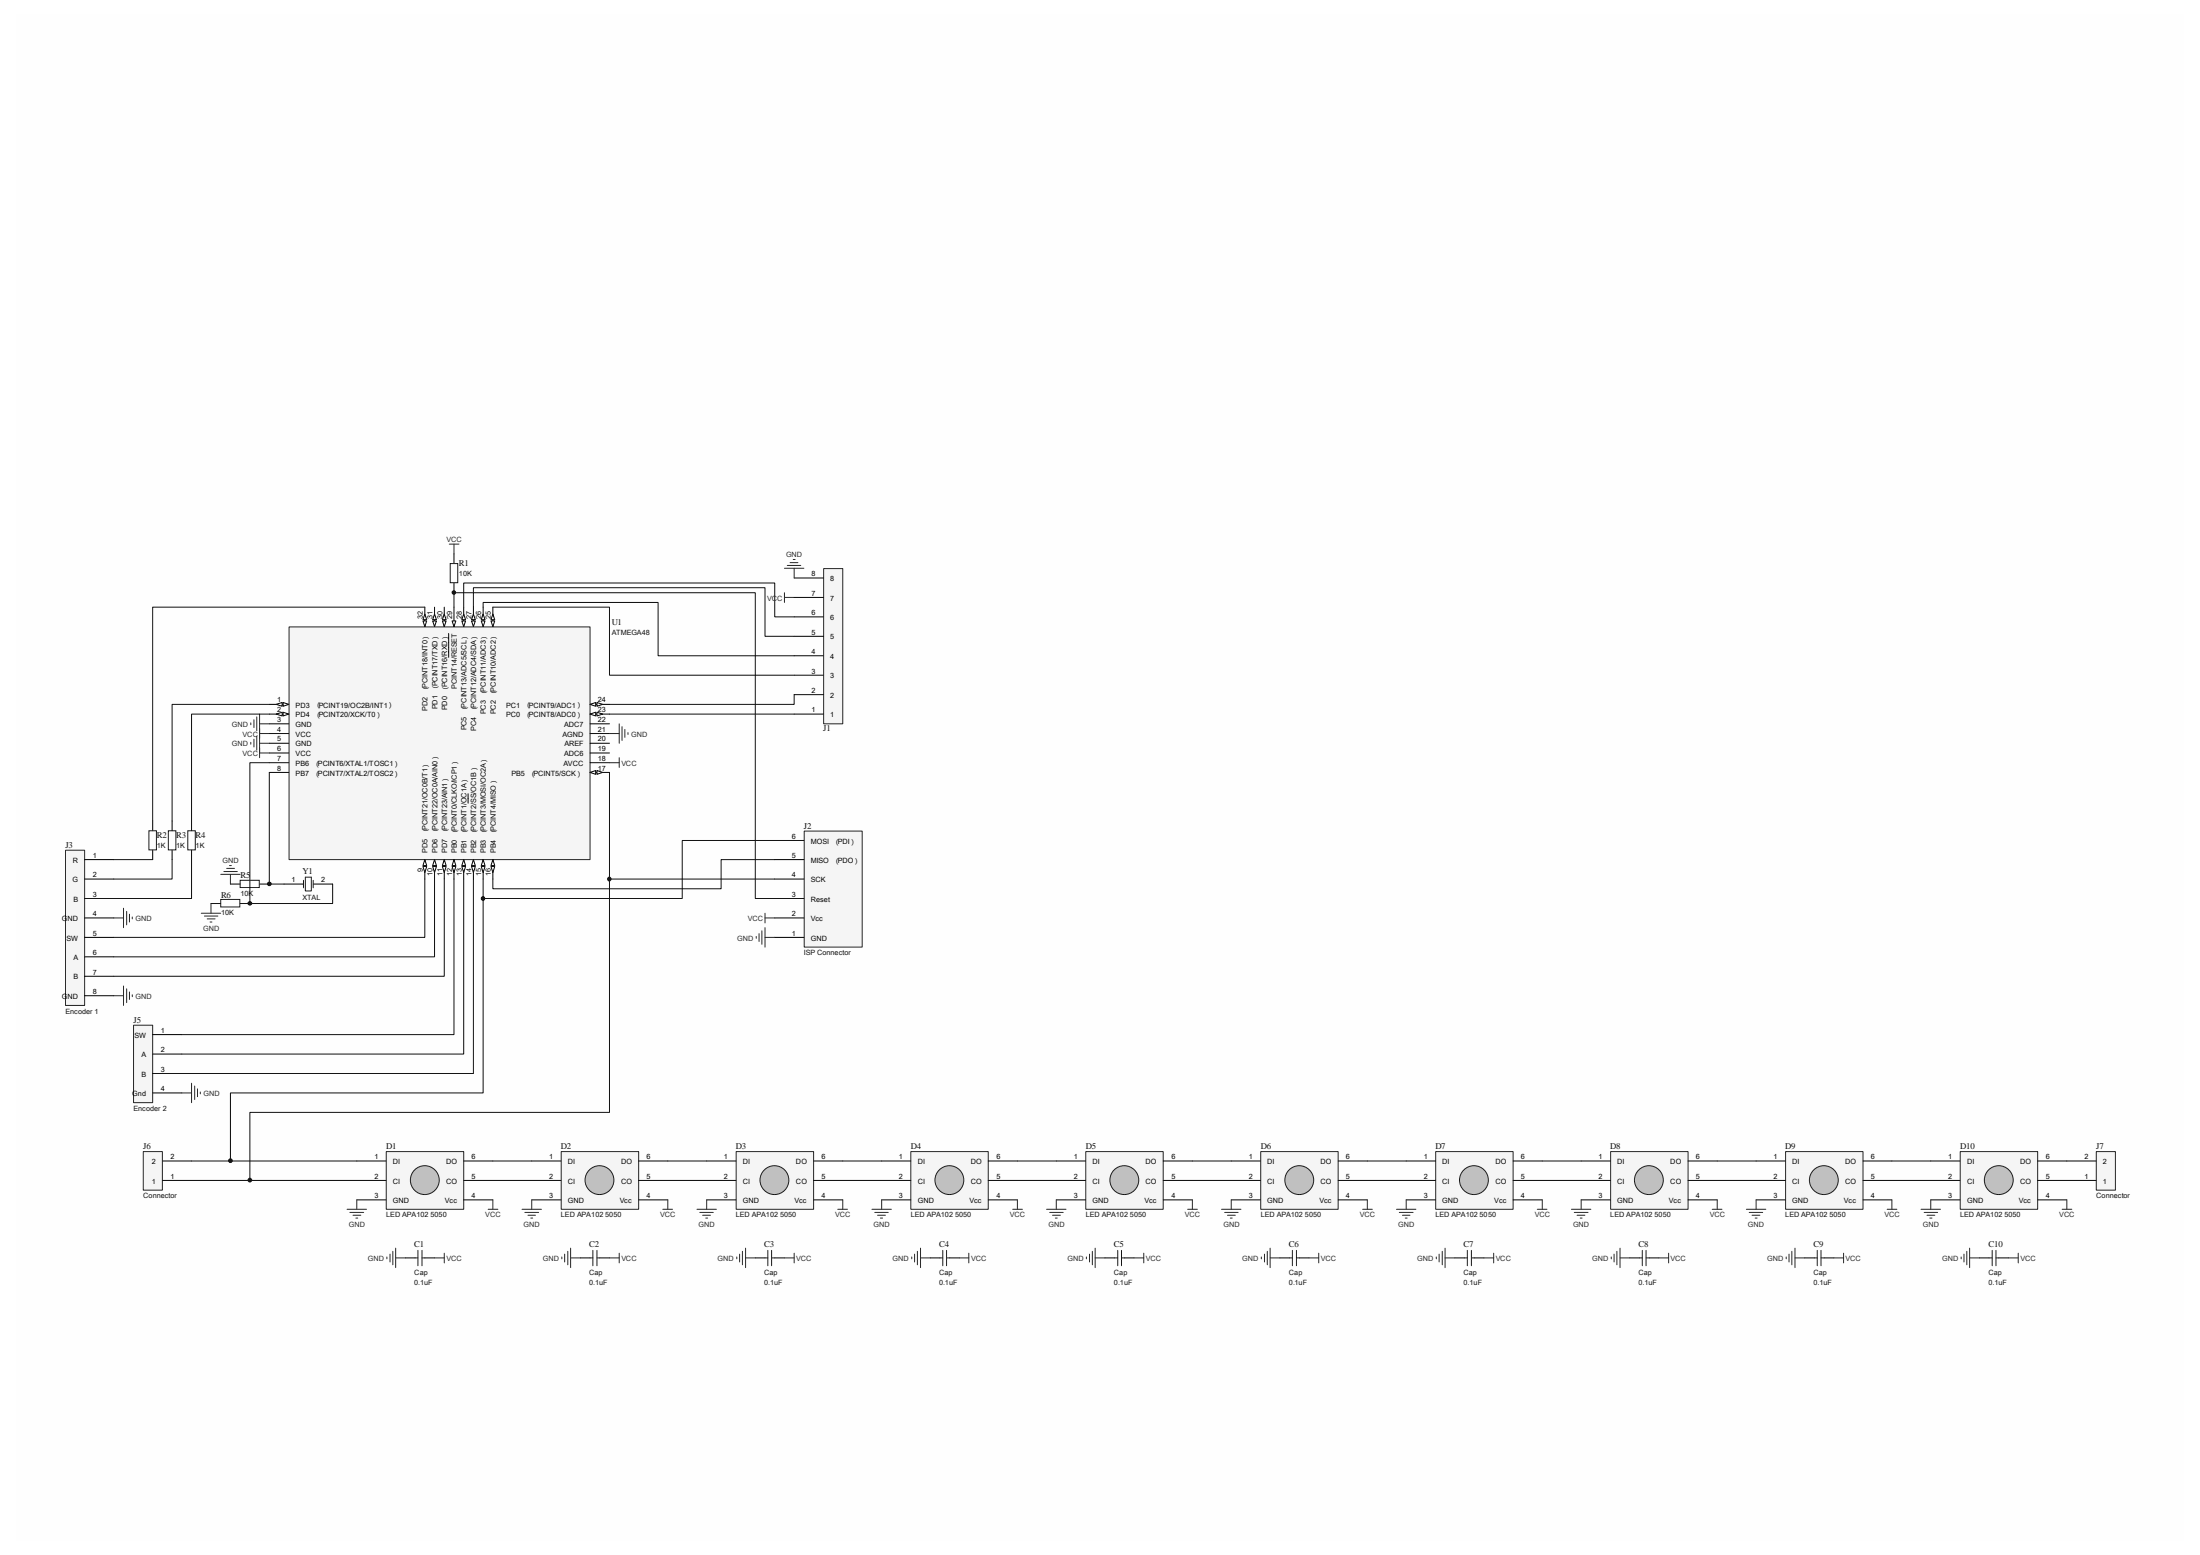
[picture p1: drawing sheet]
<svg xmlns="http://www.w3.org/2000/svg" width="297mm" height="210mm" viewBox="0 0 297 210" stroke-linecap="round" stroke-linejoin="round" font-family="sans-serif">
<path d="M2.3 2.1h292.5v205.8h-292.5z" fill="#fefefe"/>
<path d="M2.3 2h292.5v205.9h-292.5z" fill="none" stroke="#fefefe" stroke-width=".14"/>
<path d="M2.3 2.1h292.5v205.8h-292.5z" fill="#fefefe"/>
<path d="M2.3 2h292.5v205.9h-292.5z" fill="none" stroke="#fefefe" stroke-width=".14"/>
<path d="M52.2 155.5h10.4v7.7h-10.4z" fill="#f5f5f5"/>
<path d="M52.2 155.4h10.4v7.8h-10.4z" fill="none" stroke="#262626" stroke-width=".14"/>
<path d="M48.2 156.7h3.9M48.2 159.3h3.9M62.6 156.7h3.9M62.6 159.3h3.9M48.2 162h3.9M62.6 162h3.9" fill="none" stroke="#000" stroke-width=".14"/>
<circle cx="57.4" cy="159.3" r="1.95" fill="#c0c0c0"/>
<circle cx="57.4" cy="159.3" r="1.95" fill="none" stroke="#1c1c1c" stroke-width=".14"/>
<path d="M75.8 155.5h10.4v7.7h-10.4z" fill="#f5f5f5"/>
<path d="M75.8 155.4h10.4v7.8h-10.4z" fill="none" stroke="#262626" stroke-width=".14"/>
<path d="M71.8 156.7h3.9M71.8 159.3h3.9M86.2 156.7h4M86.2 159.3h4M71.8 162h3.9M86.2 162h4" fill="none" stroke="#000" stroke-width=".14"/>
<circle cx="80.9" cy="159.3" r="1.94" fill="#c0c0c0"/>
<circle cx="80.9" cy="159.3" r="1.94" fill="none" stroke="#1c1c1c" stroke-width=".14"/>
<path d="M99.4 155.5h10.5v7.7h-10.5z" fill="#f5f5f5"/>
<path d="M99.4 155.4h10.5v7.8h-10.5z" fill="none" stroke="#262626" stroke-width=".14"/>
<path d="M95.4 156.7h4M95.4 159.3h4M109.9 156.7h3.9M109.9 159.3h3.9M95.4 162h4M109.9 162h3.9" fill="none" stroke="#000" stroke-width=".14"/>
<circle cx="104.6" cy="159.3" r="1.94" fill="#c0c0c0"/>
<circle cx="104.6" cy="159.3" r="1.94" fill="none" stroke="#1c1c1c" stroke-width=".14"/>
<path d="M123 155.5h10.4v7.7h-10.4z" fill="#f5f5f5"/>
<path d="M123 155.4h10.4v7.8h-10.4z" fill="none" stroke="#262626" stroke-width=".14"/>
<path d="M119 156.7h4M119 159.3h4M133.4 156.7h4M133.4 159.3h4M119 162h4M133.4 162h4" fill="none" stroke="#000" stroke-width=".14"/>
<circle cx="128.2" cy="159.3" r="1.94" fill="#c0c0c0"/>
<circle cx="128.2" cy="159.3" r="1.94" fill="none" stroke="#1c1c1c" stroke-width=".14"/>
<path d="M146.6 155.5h10.5v7.7h-10.5z" fill="#f5f5f5"/>
<path d="M146.6 155.4h10.5v7.8h-10.5z" fill="none" stroke="#262626" stroke-width=".14"/>
<path d="M142.6 156.7h4M142.6 159.3h4M157.1 156.7h3.9M157.1 159.3h3.9M142.6 162h4M157.1 162h3.9" fill="none" stroke="#000" stroke-width=".14"/>
<circle cx="151.8" cy="159.3" r="1.95" fill="#c0c0c0"/>
<circle cx="151.8" cy="159.3" r="1.95" fill="none" stroke="#1c1c1c" stroke-width=".14"/>
<path d="M170.3 155.5h10.4v7.7h-10.4z" fill="#f5f5f5"/>
<path d="M170.2 155.4h10.5v7.8h-10.5z" fill="none" stroke="#262626" stroke-width=".14"/>
<path d="M166.2 156.7h4M166.2 159.3h4M180.7 156.7h3.9M180.7 159.3h3.9M166.2 162h4M180.7 162h3.9" fill="none" stroke="#000" stroke-width=".14"/>
<circle cx="175.4" cy="159.3" r="1.95" fill="#c0c0c0"/>
<circle cx="175.4" cy="159.3" r="1.95" fill="none" stroke="#1c1c1c" stroke-width=".14"/>
<path d="M193.9 155.5h10.4v7.7h-10.4z" fill="#f5f5f5"/>
<path d="M193.8 155.4h10.5v7.8h-10.5z" fill="none" stroke="#262626" stroke-width=".14"/>
<path d="M189.9 156.7h3.9M189.9 159.3h3.9M204.3 156.7h3.9M204.3 159.3h3.9M189.9 162h3.9M204.3 162h3.9" fill="none" stroke="#000" stroke-width=".14"/>
<circle cx="199" cy="159.3" r="1.94" fill="#c0c0c0"/>
<circle cx="199" cy="159.3" r="1.94" fill="none" stroke="#1c1c1c" stroke-width=".14"/>
<path d="M217.5 155.5h10.4v7.7h-10.4z" fill="#f5f5f5"/>
<path d="M217.5 155.4h10.4v7.8h-10.4z" fill="none" stroke="#262626" stroke-width=".14"/>
<path d="M213.5 156.7h3.9M213.5 159.3h3.9M227.9 156.7h4M227.9 159.3h4M213.5 162h3.9M227.9 162h4" fill="none" stroke="#000" stroke-width=".14"/>
<circle cx="222.6" cy="159.3" r="1.94" fill="#c0c0c0"/>
<g fill="none" stroke="#1c1c1c" stroke-width=".14">
<path d="M56 169.8h.4M56.4 168.8v2.1M57 168.8v2.1M57 169.8h.4M79.7 169.8h.3M80 168.8v2.1M80.6 169.8h.4M80.6 168.8v2.1M103.3 169.8h.4M103.7 168.8v2.1M104.2 169.8h.4M104.2 168.8v2.1"/>
<path d="M126.9 169.8h.4M127.3 168.8v2.1M127.8 169.8h.4M127.8 168.8v2.1M150.5 169.8h.4M150.9 168.8v2.1M151.4 169.8h.4M151.4 168.8v2.1M174.1 169.8h.4M174.5 168.8v2.1M175 169.8h.4M175 168.8v2.1"/>
<path d="M197.7 169.8h.4M198.1 168.8v2.1M198.7 169.8h.3M198.7 168.8v2.1M221.4 169.8h.3M221.7 168.8v2.1M222.2 169.8h.5M222.2 168.8v2.1"/>
<circle cx="222.6" cy="159.3" r="1.94"/>
</g>
<g fill="none" stroke="#262626" stroke-width=".14">
<path d="M46.9 163.2h2.6M47.2 163.7h1.9M47.7 164h1M48 164.4h.3M48.2 162v1.2M52.2 169.7v.2M52.7 169.3v1M53 168.9v1.8M53.4 169.8h1.3M53.4 168.5v2.6M58.7 169.8h1.3M60 169.2v1.3"/>
<path d="M65.9 163.2h1.3M66.5 162v1.2M70.5 163.2h2.6M70.9 163.7h1.8M71.3 164h1M71.7 164.4h.2M71.8 162v1.2M75.9 169.7v.2M76.2 169.3v1M76.7 168.9v1.8M77 169.8h1.4M77 168.5v2.6"/>
<path d="M82.3 169.8h1.3M83.6 169.2v1.3M89.5 163.2h1.3M90.2 162v1.2M94.1 163.2h2.6M94.5 163.7h1.8M94.9 164h1M95.3 164.4h.2M95.4 162v1.2M99.5 169.7v.2M99.9 169.3v1M100.2 168.9v1.8"/>
<path d="M100.7 169.8h1.3M100.7 168.5v2.6M105.9 169.8h1.3M107.2 169.2v1.3M113.1 163.2h1.3M113.8 162v1.2M117.7 163.2h2.7M118.1 163.7h1.8M118.5 164h1M118.9 164.4h.3M119 162v1.2M123.1 169.7v.2"/>
<path d="M123.5 169.3v1M123.9 168.9v1.8M124.3 169.8h1.3M124.3 168.5v2.6M129.5 169.8h1.3M130.8 169.2v1.3M136.7 163.2h1.3M137.4 162v1.2M141.3 163.2h2.6M141.7 163.7h1.8M142.1 164h1.1M142.5 164.4h.2"/>
<path d="M142.6 162v1.2M146.7 169.7v.2M147.1 169.3v1M147.5 168.9v1.8M147.9 169.8h1.3M147.9 168.5v2.6M153.1 169.8h1.3M154.4 169.2v1.3M160.4 163.2h1.3M161 162v1.2M164.9 163.2h2.7M165.4 163.7h1.8"/>
<path d="M165.7 164h1.1M166.1 164.4h.3M166.2 162v1.2M170.3 169.7v.2M170.7 169.3v1M171.1 168.9v1.8M171.5 169.8h1.3M171.5 168.5v2.6M176.7 169.8h1.4M178.1 169.2v1.3M184 163.2h1.3M184.6 162v1.2"/>
<path d="M188.5 163.2h2.7M188.9 163.7h1.9M189.4 164h1M189.7 164.4h.3M189.9 162v1.2M193.9 169.7v.2M194.3 169.3v1M194.7 168.9v1.8M195.1 169.8h1.3M195.1 168.5v2.6M200.4 169.8h1.3M201.7 169.2v1.3"/>
<path d="M207.6 163.2h1.3M208.2 162v1.2M212.2 163.2h2.6M212.6 163.7h1.8M212.9 164h1.1M213.4 164.4h.2M213.5 162v1.2M217.5 169.7v.2M217.9 169.3v1M218.3 168.9v1.8M218.7 169.8h1.3M218.7 168.5v2.6"/>
<path d="M224 169.8h1.3M225.3 169.2v1.3M231.2 163.2h1.3M231.9 162v1.2"/>
</g>
<g fill="none" stroke="#0e0e0e" stroke-width=".14">
<path d="M66.5 156.7h5.3M66.5 159.3h5.3M90.2 156.7h5.2M90.2 159.3h5.2M113.8 156.7h5.2M113.8 159.3h5.2M137.4 156.7h5.2M137.4 159.3h5.2M161 156.7h5.2M161 159.3h5.2M184.6 156.7h5.3M184.6 159.3h5.3"/>
<path d="M208.2 156.7h5.3M208.2 159.3h5.3"/>
</g>
<g fill="none" stroke="#000" stroke-width=".14">
<path d="M54.7 169.8h1.3M57.4 169.8h1.3M78.4 169.8h1.3M81 169.8h1.3M102 169.8h1.3M104.6 169.8h1.3M125.6 169.8h1.3M128.2 169.8h1.3M149.2 169.8h1.3M151.8 169.8h1.3M172.8 169.8h1.3M175.4 169.8h1.3"/>
<path d="M196.4 169.8h1.3M199 169.8h1.4M220 169.8h1.4M222.7 169.8h1.3"/>
</g>
<path d="M241.1 155.5h10.4v7.7h-10.4z" fill="#f5f5f5"/>
<path d="M241.1 155.4h10.4v7.8h-10.4z" fill="none" stroke="#262626" stroke-width=".14"/>
<path d="M237.1 156.7h3.9M237.1 159.3h3.9M251.5 156.7h3.9M251.5 159.3h3.9M237.1 162h3.9M251.5 162h3.9" fill="none" stroke="#000" stroke-width=".14"/>
<circle cx="246.3" cy="159.3" r="1.94" fill="#c0c0c0"/>
<circle cx="246.3" cy="159.3" r="1.94" fill="none" stroke="#1c1c1c" stroke-width=".14"/>
<path d="M264.7 155.5h10.4v7.7h-10.4z" fill="#f5f5f5"/>
<path d="M264.7 155.4h10.4v7.8h-10.4z" fill="none" stroke="#262626" stroke-width=".14"/>
<path d="M260.7 156.7h3.9M260.7 159.3h3.9M275.1 156.7h4M275.1 159.3h4M260.7 162h3.9M275.1 162h4" fill="none" stroke="#000" stroke-width=".14"/>
<circle cx="269.9" cy="159.3" r="1.95" fill="#c0c0c0"/>
<g fill="none" stroke="#1c1c1c" stroke-width=".14">
<path d="M245 169.8h.4M245.4 168.8v2.1M245.9 168.8v2.1M245.9 169.8h.4M268.6 169.8h.4M269 168.8v2.1M269.5 169.8h.4M269.5 168.8v2.1"/>
<circle cx="269.9" cy="159.3" r="1.95"/>
</g>
<g fill="none" stroke="#262626" stroke-width=".14">
<path d="M235.8 163.2h2.6M236.2 163.7h1.8M236.6 164h1M237 164.4h.2M237.1 162v1.2M241.2 169.7v.2M241.6 169.3v1M241.9 168.9v1.8M242.4 169.8h1.3M242.4 168.5v2.6M247.6 169.8h1.3M248.9 169.2v1.3"/>
<path d="M254.8 163.2h1.3M255.4 162v1.2M259.4 163.2h2.6M259.8 163.7h1.8M260.2 164h1M260.6 164.4h.3M260.7 162v1.2M264.8 169.7v.2M265.2 169.3v1M265.6 168.9v1.8M265.9 169.8h1.3M265.9 168.5v2.6"/>
<path d="M271.2 169.8h1.3M272.5 169.2v1.3M278.4 163.2h1.3M279.1 162v1.2"/>
</g>
<path d="M65.2 118.7v28.8h-34.1v9.2h17.1M82.3 104.3v45.9h-48.6v9.1h14.5M231.9 156.7h5.2M231.9 159.3h5.2M255.4 156.7h5.3M255.4 159.3h5.3" fill="none" stroke="#0e0e0e" stroke-width=".14"/>
<path d="M243.7 169.8h1.3M246.3 169.8h1.3M267.2 169.8h1.4M269.9 169.8h1.3" fill="none" stroke="#000" stroke-width=".14"/>
<path d="M19.4 155.5h2.5v5.2h-2.5z" fill="#f5f5f5"/>
<path d="M19.3 155.4h2.6v5.3h-2.6z" fill="none" stroke="#262626" stroke-width=".14"/>
<path d="M21.9 159.3h4M21.9 156.7h4" fill="none" stroke="#000" stroke-width=".14"/>
<path d="M25.9 156.7h5.2M25.9 159.3h7.8" fill="none" stroke="#0e0e0e" stroke-width=".14"/>
<path d="M283.1 155.5h2.5v5.2h-2.5z" fill="#f5f5f5"/>
<path d="M283 155.4h2.6v5.3h-2.6z" fill="none" stroke="#262626" stroke-width=".14"/>
<path d="M279.1 159.3h3.9M279.1 156.7h3.9" fill="none" stroke="#000" stroke-width=".14"/>
<path d="M111.2 76.8h2.6v20.9h-2.6z" fill="#f5f5f5"/>
<path d="M111.2 76.8h2.6v20.9h-2.6z" fill="none" stroke="#262626" stroke-width=".14"/>
<path d="M107.2 78h4M107.2 96.4h4M107.2 93.8h4M107.2 91.1h4M107.2 88.5h4M107.2 85.9h4M107.2 83.3h4M107.2 80.6h4" fill="none" stroke="#000" stroke-width=".14"/>
<path d="M39.1 84.7h40.6v31.3h-40.6z" fill="#f5f5f5"/>
<path d="M39 84.6h40.7v31.4h-40.7z" fill="none" stroke="#262626" stroke-width=".14"/>
<path d="M61.3 82v2.6" fill="none" stroke="#000" stroke-width=".14"/>
<path d="M61 83.8h.5l-.2 .8z" fill="#fefefe"/>
<path d="M60 82v2.6M60.6 85.5v3.2M61 83.8h.5l-.2 .8z" fill="none" stroke="#000" stroke-width=".14"/>
<path d="M59.7 83.8h.5l-.2 .8z" fill="#fefefe"/>
<path d="M59.7 83.8h.5l-.2 .8z" fill="none" stroke="#000" stroke-width=".14"/>
<path d="M60 82.9l.2 .8h-.5z" fill="#fefefe"/>
<path d="M58.7 82v2.6M60 82.9l.2 .8h-.5z" fill="none" stroke="#000" stroke-width=".14"/>
<path d="M58.4 83.8h.5l-.2 .8z" fill="#fefefe"/>
<path d="M58.4 83.8h.5l-.2 .8z" fill="none" stroke="#000" stroke-width=".14"/>
<path d="M58.7 82.9l.2 .8h-.5z" fill="#fefefe"/>
<path d="M57.4 82v2.6M58.7 82.9l.2 .8h-.5z" fill="none" stroke="#000" stroke-width=".14"/>
<path d="M57.1 83.8h.5l-.2 .8z" fill="#fefefe"/>
<path d="M57.1 83.8h.5l-.2 .8z" fill="none" stroke="#000" stroke-width=".14"/>
<path d="M57.4 82.9l.2 .8h-.5z" fill="#fefefe"/>
<path d="M36.4 95.1h2.6M57.4 82.9l.2 .8h-.5z" fill="none" stroke="#000" stroke-width=".14"/>
<path d="M38.2 94.8l.8 .3-.8 .2z" fill="#fefefe"/>
<path d="M38.2 94.8l.8 .3-.8 .2z" fill="none" stroke="#000" stroke-width=".14"/>
<path d="M37.3 95.1l.8-.3v.5z" fill="#fefefe"/>
<path d="M36.4 96.4h2.6M37.3 95.1l.8-.3v.5z" fill="none" stroke="#000" stroke-width=".14"/>
<path d="M38.2 96.1l.8 .3-.8 .2z" fill="#fefefe"/>
<path d="M38.2 96.1l.8 .3-.8 .2z" fill="none" stroke="#000" stroke-width=".14"/>
<path d="M37.3 96.4l.8-.3v.5z" fill="#fefefe"/>
<path d="M36.4 99h2.6M37.3 96.4l.8-.3v.5zM36.4 100.3h2.6M36.4 103h2.6M36.4 104.3h2.6M57.4 116v2.7" fill="none" stroke="#000" stroke-width=".14"/>
<path d="M57.4 116l.2 .8h-.5z" fill="#fefefe"/>
<path d="M57.4 116l.2 .8h-.5z" fill="none" stroke="#000" stroke-width=".14"/>
<path d="M57.1 117h.5l-.2 .8z" fill="#fefefe"/>
<path d="M57.1 117h.5l-.2 .8zM58.7 116v2.7" fill="none" stroke="#000" stroke-width=".14"/>
<path d="M58.7 116l.2 .8h-.5z" fill="#fefefe"/>
<path d="M58.7 116l.2 .8h-.5z" fill="none" stroke="#000" stroke-width=".14"/>
<path d="M58.4 117h.5l-.2 .8z" fill="#fefefe"/>
<path d="M58.4 117h.5l-.2 .8zM60 116v2.7" fill="none" stroke="#000" stroke-width=".14"/>
<path d="M60 116l.2 .8h-.5z" fill="#fefefe"/>
<path d="M60 116l.2 .8h-.5z" fill="none" stroke="#000" stroke-width=".14"/>
<path d="M59.7 117h.5l-.2 .8z" fill="#fefefe"/>
<path d="M59.7 117h.5l-.2 .8zM61.3 116v2.7" fill="none" stroke="#000" stroke-width=".14"/>
<path d="M61.3 116l.2 .8h-.5z" fill="#fefefe"/>
<path d="M61.3 116l.2 .8h-.5z" fill="none" stroke="#000" stroke-width=".14"/>
<path d="M61 117h.5l-.2 .8z" fill="#fefefe"/>
<path d="M61 117h.5l-.2 .8zM62.6 116v2.7" fill="none" stroke="#000" stroke-width=".14"/>
<path d="M62.6 116l.3 .8h-.5z" fill="#fefefe"/>
<path d="M62.6 116l.3 .8h-.5z" fill="none" stroke="#000" stroke-width=".14"/>
<path d="M62.4 117h.5l-.3 .8z" fill="#fefefe"/>
<path d="M62.4 117h.5l-.3 .8zM63.9 116v2.7" fill="none" stroke="#000" stroke-width=".14"/>
<path d="M63.9 116l.3 .8h-.5z" fill="#fefefe"/>
<path d="M63.9 116l.3 .8h-.5z" fill="none" stroke="#000" stroke-width=".14"/>
<path d="M63.7 117h.5l-.3 .8z" fill="#fefefe"/>
<path d="M63.2 107.1v1.3M63.7 117h.5l-.3 .8zM65.2 116v2.7" fill="none" stroke="#000" stroke-width=".14"/>
<path d="M65.2 116l.3 .8h-.5z" fill="#fefefe"/>
<path d="M65.2 116l.3 .8h-.5z" fill="none" stroke="#000" stroke-width=".14"/>
<path d="M65 117h.5l-.3 .8z" fill="#fefefe"/>
<path d="M65 117h.5l-.3 .8zM66.5 116v2.7" fill="none" stroke="#000" stroke-width=".14"/>
<path d="M66.5 116l.3 .8h-.5z" fill="#fefefe"/>
<path d="M66.5 116l.3 .8h-.5z" fill="none" stroke="#000" stroke-width=".14"/>
<path d="M66.3 117h.5l-.3 .8z" fill="#fefefe"/>
<path d="M66.3 117h.5l-.3 .8zM79.7 104.3h2.6" fill="none" stroke="#000" stroke-width=".14"/>
<path d="M79.7 104.3l.7-.3v.5z" fill="#fefefe"/>
<path d="M79.7 104.3l.7-.3v.5z" fill="none" stroke="#000" stroke-width=".14"/>
<path d="M80.6 104l.8 .3-.8 .2z" fill="#fefefe"/>
<path d="M79.7 99h2.6M79.7 96.4h2.6M79.7 103h2.6M79.7 100.3h2.6M80.6 104l.8 .3-.8 .2z" fill="none" stroke="#000" stroke-width=".14"/>
<path d="M79.7 96.4l.7-.3v.5z" fill="#fefefe"/>
<path d="M79.7 96.4l.7-.3v.5z" fill="none" stroke="#000" stroke-width=".14"/>
<path d="M80.6 96.1l.8 .3-.8 .2z" fill="#fefefe"/>
<path d="M79.7 95.1h2.6M80.6 96.1l.8 .3-.8 .2z" fill="none" stroke="#000" stroke-width=".14"/>
<path d="M79.7 95.1l.7-.3v.5z" fill="#fefefe"/>
<path d="M79.7 95.1l.7-.3v.5z" fill="none" stroke="#000" stroke-width=".14"/>
<path d="M80.6 94.8l.8 .3-.8 .2z" fill="#fefefe"/>
<path d="M66.5 82v2.6M80.6 94.8l.8 .3-.8 .2z" fill="none" stroke="#000" stroke-width=".14"/>
<path d="M66.3 83.8h.5l-.3 .8z" fill="#fefefe"/>
<path d="M66.3 83.8h.5l-.3 .8z" fill="none" stroke="#000" stroke-width=".14"/>
<path d="M66.5 82.9l.3 .8h-.5z" fill="#fefefe"/>
<path d="M65.2 82v2.6M66.5 82.9l.3 .8h-.5z" fill="none" stroke="#000" stroke-width=".14"/>
<path d="M65 83.8h.5l-.3 .8z" fill="#fefefe"/>
<path d="M65 83.8h.5l-.3 .8z" fill="none" stroke="#000" stroke-width=".14"/>
<path d="M65.2 82.9l.3 .8h-.5z" fill="#fefefe"/>
<path d="M63.9 82v2.6M65.2 82.9l.3 .8h-.5z" fill="none" stroke="#000" stroke-width=".14"/>
<path d="M63.7 83.8h.5l-.3 .8z" fill="#fefefe"/>
<path d="M63.7 83.8h.5l-.3 .8z" fill="none" stroke="#000" stroke-width=".14"/>
<path d="M63.9 82.9l.3 .8h-.5z" fill="#fefefe"/>
<path d="M62.6 82v2.6M63.9 82.9l.3 .8h-.5z" fill="none" stroke="#000" stroke-width=".14"/>
<path d="M62.4 83.8h.5l-.3 .8z" fill="#fefefe"/>
<path d="M62.4 83.8h.5l-.3 .8z" fill="none" stroke="#000" stroke-width=".14"/>
<path d="M62.6 82.9l.3 .8h-.5z" fill="#fefefe"/>
<path d="M36.4 97.7h2.6M62.6 82.9l.3 .8h-.5zM79.7 97.7h2.6M36.4 101.6h2.6M79.7 101.6h2.6" fill="none" stroke="#000" stroke-width=".14"/>
<g fill="none" stroke="#262626" stroke-width=".14">
<path d="M33.9 97.6v.2M34.3 97.2v1M34.3 99.8v1M34.7 96.8v1.8M34.7 99.4v1.9M35 96.4v5.9M35 99h1.4M35 97.7h1.4M82.3 99h1.3M83.6 97.7v2.6M84 98.1v1.8M84.4 98.5v1"/>
<path d="M84.8 98.9v.2M33.9 100.2v.3M35 101.6h1.4M35 100.3h1.4M82.3 103h1.3M83.6 102.3v1.3"/>
</g>
<path d="M8.9 114.8h2.5v20.9h-2.5z" fill="#f5f5f5"/>
<path d="M8.8 114.8h2.6v20.9h-2.6zM15.4 134.4h1.3M15.4 123.9h1.3M16.7 122.6v2.6M16.7 133.1v2.6M17.1 123v1.8M17.1 133.5v1.8M17.5 123.4v1.1M17.5 133.9v1M17.9 123.8v.2M17.9 134.3v.2" fill="none" stroke="#262626" stroke-width=".14"/>
<path d="M11.4 116h4M11.4 118.7h4M11.4 121.3h4M11.4 123.9h4M11.4 126.5h4M11.4 129.2h4M11.4 131.8h4M11.4 134.4h4" fill="none" stroke="#000" stroke-width=".14"/>
<path d="M18.1 138.4h2.5v10.4h-2.5z" fill="#f5f5f5"/>
<path d="M18 138.4h2.6v10.4h-2.6zM24.6 147.5h1.3M25.9 146.2v2.6M26.3 146.6v1.8M26.7 147v1M27 147.4v.3" fill="none" stroke="#262626" stroke-width=".14"/>
<path d="M20.6 110.8v1.3M20.6 114.8v1.2M23.2 110.8v1.3M23.2 114.8v1.2M25.9 110.8v1.3M25.9 114.8v1.2M20.6 139.7h4M20.6 142.3h4M20.6 144.9h4M20.6 147.5h4" fill="none" stroke="#000" stroke-width=".14"/>
<path d="M36.4 96.4h-10.5v14.4M36.4 95.1h-13.2v15.7M57.4 82h-36.8v28.8M15.4 116h5.2M23.2 116v2.7h-7.8M25.9 116v5.3h-10.5M57.4 118.7v7.8h-42M58.7 118.7v10.5h-43.3M60 118.7v13.1h-44.6M61.3 118.7v21h-36.7M62.6 118.7v23.6h-38M63.9 118.7v26.2h-39.3" fill="none" stroke="#0e0e0e" stroke-width=".14"/>
<path d="M20.1 112.1h1v2.6h-1zM22.7 112.1h1v2.6h-1zM25.4 112.1h1v2.6h-1z" fill="none" stroke="#1c1c1c" stroke-width=".14"/>
<path d="M108.6 112.2h7.8v15.6h-7.8z" fill="#f5f5f5"/>
<g fill="none" stroke="#262626" stroke-width=".14">
<path d="M60.7 73.4h1.3M61.3 73.4v1.4M105.9 76.7h2.6M106.3 76.3h1.8M106.7 75.9h1M107.1 75.5h.3M107.2 76.7v1.3M105.9 80v1.3M105.9 80.6h1.3M29.8 118h2.6M30.2 117.6h1.8M30.6 117.2h1.1"/>
<path d="M31 116.8h.2M31.1 118v1.3M108.6 112.2h7.8v15.6h-7.8zM27.2 123.3h2.6M27.6 123.7h1.8M28 124h1M28.4 124.5h.2M28.5 122v1.3M102.1 126.4v.3M102.5 126v1.1M102.9 125.6v1.9M103.3 123.3v1.3"/>
<path d="M103.3 125.2v2.6M103.3 123.9h1.3M103.3 126.5h1.3"/>
</g>
<g fill="none" stroke="#000" stroke-width=".14">
<path d="M61.3 74.8v1.3M61.3 78.7v1.3M31.1 119.3h1.3M35 119.3h1.4M38.4 119.3h2.6M42.3 119.3h2.6M104.6 118.7h3.9M104.6 116h3.9M104.6 113.5h3.9M28.5 122h1.3M32.4 122h1.3M104.6 126.5h3.9"/>
<path d="M104.6 123.9h3.9M104.6 121.3h3.9"/>
</g>
<path d="M61.3 82v-2h40.7v41.3h2.6M62.6 82v-3.3h42v4.6h2.6M63.9 82v-2.7h39.4v6.6h3.9M65.2 82v-.7h23.7v7.2h18.3M66.5 82h15.8v9.1h24.9M82.3 96.4h24.9M107.2 93.8v1.3h-24.9M36.4 104.3v15h2M36.4 103h-2.7v19h11.2v-2.7M82.3 118.7h22.3M104.6 113.5h-12.5v7.8h-26.9M104.6 116h-7.2v4h-30.9v-1.3" fill="none" stroke="#0e0e0e" stroke-width=".14"/>
<path d="M60.8 76.1h1v2.6h-1zM32.4 118.8h2.6v1h-2.6zM41 118.8v1M41.2 118.4h.8v1.9h-.8zM42.3 118.8v1M29.8 121.4h2.6v1h-2.6z" fill="none" stroke="#1c1c1c" stroke-width=".14"/>
<circle cx="31.1" cy="156.7" r=".25" fill="#0e0e0e"/>
<circle cx="31.1" cy="156.7" r=".25" fill="none" stroke="#0e0e0e" stroke-width=".14"/>
<circle cx="33.7" cy="159.3" r=".25" fill="#0e0e0e"/>
<circle cx="33.7" cy="159.3" r=".25" fill="none" stroke="#0e0e0e" stroke-width=".14"/>
<circle cx="33.7" cy="121.9" r=".25" fill="#0e0e0e"/>
<circle cx="33.7" cy="121.9" r=".25" fill="none" stroke="#0e0e0e" stroke-width=".14"/>
<circle cx="36.4" cy="119.3" r=".25" fill="#0e0e0e"/>
<circle cx="36.4" cy="119.3" r=".25" fill="none" stroke="#0e0e0e" stroke-width=".14"/>
<path d="M61.1 79.8h.3v.3l-.2 .1-.2-.2z" fill-rule="evenodd" fill="#0e0e0e"/>
<path d="M61.1 79.8h.3v.3l-.2 .1-.2-.2z" fill="none" stroke="#0e0e0e" stroke-width=".14"/>
<circle cx="65.2" cy="121.3" r=".24" fill="#0e0e0e"/>
<circle cx="65.2" cy="121.3" r=".24" fill="none" stroke="#0e0e0e" stroke-width=".14"/>
<circle cx="82.3" cy="118.7" r=".25" fill="#0e0e0e"/>
<circle cx="82.3" cy="118.7" r=".25" fill="none" stroke="#0e0e0e" stroke-width=".14"/>
<g font-size="1.2" fill="#0e0e0e">
<text x="62" y="76.5">R1</text>
<text x="82.6" y="84.3">U1</text>
<text x="111.2" y="98.7">J1</text>
<text x="21.2" y="113.2">R2</text>
<text x="23.8" y="113.2">R3</text>
<text x="26.4" y="113.2">R4</text>
<text x="108.5" y="111.8">J2</text>
<text x="8.8" y="114.5">J3</text>
<text x="32.5" y="118.5">R5</text>
<text x="40.8" y="118">Y1</text>
<text x="29.8" y="121.2">R6</text>
<text x="18" y="138.1">J5</text>
<text x="19.3" y="155.1">J6</text>
<text x="52.2" y="155.1">D1</text>
<text x="75.7" y="155.1">D2</text>
<text x="99.4" y="155.1">D3</text>
<text x="123" y="155.1">D4</text>
<text x="146.6" y="155.1">D5</text>
<text x="170.2" y="155.1">D6</text>
<text x="193.8" y="155.1">D7</text>
<text x="217.4" y="155.1">D8</text>
<text x="241" y="155.1">D9</text>
<text x="264.7" y="155.1">D10</text>
<text x="283" y="155.1">J7</text>
<text x="55.9" y="168.4">C1</text>
<text x="79.5" y="168.4">C2</text>
<text x="103.2" y="168.4">C3</text>
<text x="126.8" y="168.4">C4</text>
<text x="150.4" y="168.4">C5</text>
<text x="174" y="168.4">C6</text>
<text x="197.6" y="168.4">C7</text>
<text x="221.2" y="168.4">C8</text>
<text x="244.9" y="168.4">C9</text>
<text x="268.5" y="168.4">C10</text>
</g>
<g font-size="1" fill="#262626">
<text x="60.3" y="73.2">VCC</text>
<text x="106.1" y="75.2">GND</text>
<text x="103.6" y="81.1">VCC</text>
<text x="31.3" y="100.8">GND</text>
<text x="31.3" y="98.1">GND</text>
<text x="32.8" y="99.4">VCC</text>
<text x="85.2" y="99.4">GND</text>
<text x="32.8" y="102.1">VCC</text>
<text x="83.9" y="103.4">VCC</text>
<text x="30.1" y="116.5">GND</text>
<text x="18.3" y="124.3">GND</text>
<text x="27.4" y="125.6">GND</text>
<text x="101" y="124.3">VCC</text>
<text x="99.5" y="127">GND</text>
<text x="18.3" y="134.8">GND</text>
<text x="27.5" y="148">GND</text>
<text x="47.1" y="165.7">GND</text>
<text x="65.5" y="164.3">VCC</text>
<text x="70.7" y="165.7">GND</text>
<text x="89.2" y="164.3">VCC</text>
<text x="94.3" y="165.7">GND</text>
<text x="112.8" y="164.3">VCC</text>
<text x="117.9" y="165.7">GND</text>
<text x="136.4" y="164.3">VCC</text>
<text x="141.6" y="165.7">GND</text>
<text x="160" y="164.3">VCC</text>
<text x="165.2" y="165.7">GND</text>
<text x="183.6" y="164.3">VCC</text>
<text x="188.8" y="165.7">GND</text>
<text x="207.2" y="164.3">VCC</text>
<text x="212.4" y="165.7">GND</text>
<text x="230.8" y="164.3">VCC</text>
<text x="236" y="165.7">GND</text>
<text x="254.5" y="164.3">VCC</text>
<text x="259.6" y="165.7">GND</text>
<text x="278" y="164.3">VCC</text>
<text x="49.7" y="170.2">GND</text>
<text x="60.3" y="170.2">VCC</text>
<text x="73.3" y="170.2">GND</text>
<text x="83.9" y="170.2">VCC</text>
<text x="96.9" y="170.2">GND</text>
<text x="107.5" y="170.2">VCC</text>
<text x="120.5" y="170.2">GND</text>
<text x="131.1" y="170.2">VCC</text>
<text x="144.1" y="170.2">GND</text>
<text x="154.7" y="170.2">VCC</text>
<text x="167.7" y="170.2">GND</text>
<text x="178.3" y="170.2">VCC</text>
<text x="191.3" y="170.2">GND</text>
<text x="202" y="170.2">VCC</text>
<text x="215" y="170.2">GND</text>
<text x="225.5" y="170.2">VCC</text>
<text x="238.6" y="170.2">GND</text>
<text x="249.2" y="170.2">VCC</text>
<text x="262.2" y="170.2">GND</text>
<text x="272.8" y="170.2">VCC</text>
</g>
<g font-size="1" fill="#0e0e0e">
<text x="62" y="77.8">10K</text>
<text x="82.6" y="85.7">ATMEGA48</text>
<text x="21.2" y="114.5">1K</text>
<text x="23.8" y="114.5">1K</text>
<text x="26.4" y="114.5">1K</text>
<text x="29.8" y="123.6">10K</text>
<text x="32.5" y="120.9">10K</text>
<text x="40.8" y="121.5">XTAL</text>
<text x="108.5" y="128.9">IPConneco</text>
<text x="108.8" y="128.9">S</text>
<text x="113.7" y="128.9">tr</text>
<text x="8.8" y="136.8">Encdr</text>
<text x="10.5" y="136.8">oe1</text>
<text x="18" y="149.9">Encdr</text>
<text x="19.7" y="149.9">oe2</text>
<text x="19.3" y="161.7">Conneco</text>
<text x="22.8" y="161.7">tr</text>
<text x="283" y="161.7">Conneco</text>
<text x="286.5" y="161.7">tr</text>
<text x="52.2" y="164.3">LEDAPA1025050</text>
<text x="75.7" y="164.3">LEDAPA1025050</text>
<text x="99.4" y="164.3">LEDAPA1025050</text>
<text x="123" y="164.3">LEDAPA1025050</text>
<text x="146.6" y="164.3">LEDAPA1025050</text>
<text x="170.2" y="164.3">LEDAPA1025050</text>
<text x="193.8" y="164.3">LEDAPA1025050</text>
<text x="217.4" y="164.3">LEDAPA1025050</text>
<text x="241" y="164.3">LEDAPA1025050</text>
<text x="264.7" y="164.3">LEDAPA1025050</text>
<text x="55.9" y="173.4">0.u</text>
<text x="55.9" y="172.1">Cap</text>
<text x="56.7" y="173.4">1F</text>
<text x="79.5" y="173.4">0.u</text>
<text x="79.5" y="172.1">Cap</text>
<text x="80.3" y="173.4">1F</text>
<text x="103.2" y="173.4">0.u</text>
<text x="103.2" y="172.1">Cap</text>
<text x="104" y="173.4">1F</text>
<text x="126.8" y="173.4">0.u</text>
<text x="126.8" y="172.1">Cap</text>
<text x="127.6" y="173.4">1F</text>
<text x="150.4" y="173.4">0.u</text>
<text x="150.4" y="172.1">Cap</text>
<text x="151.2" y="173.4">1F</text>
<text x="174" y="173.4">0.u</text>
<text x="174" y="172.1">Cap</text>
<text x="174.8" y="173.4">1F</text>
<text x="197.6" y="173.4">0.u</text>
<text x="197.6" y="172.1">Cap</text>
<text x="198.4" y="173.4">1F</text>
<text x="221.2" y="173.4">0.u</text>
<text x="221.2" y="172.1">Cap</text>
<text x="222" y="173.4">1F</text>
<text x="244.9" y="173.4">0.u</text>
<text x="244.9" y="172.1">Cap</text>
<text x="245.7" y="173.4">1F</text>
<text x="268.5" y="173.4">0.u</text>
<text x="268.5" y="172.1">Cap</text>
<text x="269.3" y="173.4">1F</text>
</g>
<g font-size="1">
<text x="109.6" y="77.8">8</text>
<text x="57.1" y="83.6" transform="rotate(-90 57.1 83.6)">3</text>
<text x="57.1" y="83" transform="rotate(-90 57.1 83)">2</text>
<text x="58.4" y="83.6" transform="rotate(-90 58.4 83.6)">3</text>
<text x="58.4" y="83" transform="rotate(-90 58.4 83)">1</text>
<text x="59.7" y="83.6" transform="rotate(-90 59.7 83.6)">3</text>
<text x="59.7" y="83" transform="rotate(-90 59.7 83)">0</text>
<text x="61" y="83.6" transform="rotate(-90 61 83.6)">2</text>
<text x="61" y="83" transform="rotate(-90 61 83)">9</text>
<text x="62.4" y="83.6" transform="rotate(-90 62.4 83.6)">2</text>
<text x="62.4" y="83" transform="rotate(-90 62.4 83)">8</text>
<text x="63.7" y="83.6" transform="rotate(-90 63.7 83.6)">2</text>
<text x="63.7" y="83" transform="rotate(-90 63.7 83)">7</text>
<text x="65" y="83.6" transform="rotate(-90 65 83.6)">2</text>
<text x="65" y="83" transform="rotate(-90 65 83)">6</text>
<text x="66.3" y="83.6" transform="rotate(-90 66.3 83.6)">2</text>
<text x="66.3" y="83" transform="rotate(-90 66.3 83)">5</text>
<text x="109.6" y="83.1">6</text>
<text x="109.6" y="80.4">7</text>
<text x="112.1" y="83.7">6</text>
<text x="112.1" y="81.1">7</text>
<text x="112.1" y="78.4">8</text>
<text x="57.7" y="88.6" transform="rotate(-90 57.7 88.6)">I</text>
<text x="58" y="85.4" transform="rotate(180 58 85.4)">)</text>
<text x="59.1" y="88.4" transform="rotate(-90 59.1 88.4)">T</text>
<text x="59.3" y="85.4" transform="rotate(180 59.3 85.4)">)</text>
<text x="60.4" y="88.5" transform="rotate(-90 60.4 88.5)">RD</text>
<text x="60.6" y="85.4" transform="rotate(180 60.6 85.4)">)</text>
<text x="61.7" y="88.7" transform="rotate(-90 61.7 88.7)">RST</text>
<text x="63" y="88.4" transform="rotate(-90 63 88.4)">SL</text>
<text x="63.3" y="85.4" transform="rotate(180 63.3 85.4)">)</text>
<text x="64.3" y="88.4" transform="rotate(-90 64.3 88.4)">SA</text>
<text x="64.6" y="85.4" transform="rotate(180 64.6 85.4)">)</text>
<text x="65.6" y="89.1" transform="rotate(-90 65.6 89.1)">AC</text>
<text x="65.9" y="85.4" transform="rotate(180 65.9 85.4)">)</text>
<text x="66.9" y="89.1" transform="rotate(-90 66.9 89.1)">AC</text>
<text x="67.2" y="85.4" transform="rotate(180 67.2 85.4)">)</text>
<text x="109.6" y="88.3">4</text>
<text x="109.6" y="85.7">5</text>
<text x="112.1" y="88.9">4</text>
<text x="112.1" y="86.3">5</text>
<text x="37.4" y="94.8">1</text>
<text x="39.9" y="95.5">PD3</text>
<text x="43" y="95.5">PCIT9O</text>
<text x="43.2" y="95.8" transform="rotate(-90 43.2 95.8)">(</text>
<text x="44.6" y="95.5">N 1/C2B/N 1</text>
<text x="50.2" y="95.5">IT</text>
<text x="53.4" y="95.8" transform="rotate(-90 53.4 95.8)">)</text>
<text x="57.7" y="95.9" transform="rotate(-90 57.7 95.9)">P2 PI</text>
<text x="57.7" y="95.3" transform="rotate(-90 57.7 95.3)">D</text>
<text x="57.7" y="92.2" transform="rotate(-90 57.7 92.2)">CT8N0</text>
<text x="57.7" y="91.2" transform="rotate(-90 57.7 91.2)">N1/T</text>
<text x="58" y="92.7" transform="rotate(180 58 92.7)">(</text>
<text x="59.1" y="95.8" transform="rotate(-90 59.1 95.8)">P1 PI</text>
<text x="59.1" y="95.1" transform="rotate(-90 59.1 95.1)">D</text>
<text x="59.1" y="92" transform="rotate(-90 59.1 92)">CT7X</text>
<text x="59.1" y="91.1" transform="rotate(-90 59.1 91.1)">N1/ D</text>
<text x="59.3" y="92.6" transform="rotate(180 59.3 92.6)">(</text>
<text x="60.4" y="95.9" transform="rotate(-90 60.4 95.9)">P0 PI</text>
<text x="60.4" y="95.2" transform="rotate(-90 60.4 95.2)">D</text>
<text x="60.4" y="92.2" transform="rotate(-90 60.4 92.2)">CT6X</text>
<text x="60.4" y="91.2" transform="rotate(-90 60.4 91.2)">N1/</text>
<text x="60.6" y="92.7" transform="rotate(180 60.6 92.7)">(</text>
<text x="61.7" y="93" transform="rotate(-90 61.7 93)">PI</text>
<text x="61.7" y="92.4" transform="rotate(-90 61.7 92.4)">CT4EE</text>
<text x="61.7" y="91.4" transform="rotate(-90 61.7 91.4)">N1/</text>
<text x="63" y="94.9" transform="rotate(-90 63 94.9)">CT3D5C</text>
<text x="63" y="93.9" transform="rotate(-90 63 93.9)">N1/</text>
<text x="63" y="91.2" transform="rotate(-90 63 91.2)">AC/</text>
<text x="63.3" y="95.4" transform="rotate(180 63.3 95.4)">(</text>
<text x="64.3" y="95" transform="rotate(-90 64.3 95)">CT2D4D</text>
<text x="64.3" y="94" transform="rotate(-90 64.3 94)">N1/</text>
<text x="64.3" y="91.3" transform="rotate(-90 64.3 91.3)">AC/</text>
<text x="64.6" y="95.5" transform="rotate(180 64.6 95.5)">(</text>
<text x="65.6" y="95.8" transform="rotate(-90 65.6 95.8)">C</text>
<text x="65.6" y="92.7" transform="rotate(-90 65.6 92.7)">CT1D3</text>
<text x="65.6" y="91.7" transform="rotate(-90 65.6 91.7)">N1/</text>
<text x="65.9" y="93.2" transform="rotate(180 65.9 93.2)">(</text>
<text x="66.9" y="95.8" transform="rotate(-90 66.9 95.8)">C</text>
<text x="66.9" y="92.7" transform="rotate(-90 66.9 92.7)">CT0D2</text>
<text x="66.9" y="91.7" transform="rotate(-90 66.9 91.7)">N1/</text>
<text x="67.2" y="93.2" transform="rotate(180 67.2 93.2)">(</text>
<text x="68.3" y="95.5">PC1</text>
<text x="71.4" y="95.5">PCIT/DC1</text>
<text x="71.5" y="95.8" transform="rotate(-90 71.5 95.8)">(</text>
<text x="73" y="95.5">N 9A</text>
<text x="78.8" y="95.8" transform="rotate(-90 78.8 95.8)">)</text>
<text x="80.7" y="94.8">24</text>
<text x="109.6" y="93.5">2</text>
<text x="109.6" y="90.9">3</text>
<text x="112.1" y="94.2">2</text>
<text x="112.1" y="91.6">3</text>
<text x="37.4" y="96.1">2</text>
<text x="37.4" y="100.1">5</text>
<text x="37.4" y="97.5">3</text>
<text x="37.4" y="98.8">4</text>
<text x="37.4" y="101.4">6</text>
<text x="39.9" y="96.8">PD4</text>
<text x="39.9" y="99.4">VCC</text>
<text x="39.9" y="100.8">GND</text>
<text x="39.9" y="98.1">GND</text>
<text x="43" y="96.8">PCIT0X</text>
<text x="43.2" y="97.1" transform="rotate(-90 43.2 97.1)">(</text>
<text x="44.6" y="96.8">N 2/CK/0</text>
<text x="49.6" y="96.8">T</text>
<text x="51.8" y="97.1" transform="rotate(-90 51.8 97.1)">)</text>
<text x="59.3" y="101.7" transform="rotate(180 59.3 101.7)">)</text>
<text x="63" y="98.6" transform="rotate(-90 63 98.6)">P5 PI</text>
<text x="63" y="98" transform="rotate(-90 63 98)">C</text>
<text x="64.3" y="98.7" transform="rotate(-90 64.3 98.7)">P4 PI</text>
<text x="64.3" y="98" transform="rotate(-90 64.3 98)">C</text>
<text x="65.6" y="96.4" transform="rotate(-90 65.6 96.4)">P3 PI</text>
<text x="65.9" y="102" transform="rotate(180 65.9 102)">)</text>
<text x="66.9" y="96.4" transform="rotate(-90 66.9 96.4)">P2 PI</text>
<text x="68.3" y="96.8">PC0</text>
<text x="71.4" y="96.8">PCIT/DC0</text>
<text x="71.5" y="97.1" transform="rotate(-90 71.5 97.1)">(</text>
<text x="73" y="96.8">N 8A</text>
<text x="75.9" y="99.4">AGND</text>
<text x="76.2" y="98.1">ADC7</text>
<text x="76.2" y="100.8">AREF</text>
<text x="78.8" y="97.1" transform="rotate(-90 78.8 97.1)">)</text>
<text x="80.7" y="101.4">19</text>
<text x="80.7" y="97.5">22</text>
<text x="80.7" y="100.1">20</text>
<text x="80.7" y="98.8">21</text>
<text x="80.7" y="96.1">23</text>
<text x="109.6" y="96.1">1</text>
<text x="112.1" y="96.8">1</text>
<text x="37.4" y="102.7">7</text>
<text x="37.4" y="104">8</text>
<text x="39.9" y="103.4">PB6</text>
<text x="39.9" y="104.7">PB7</text>
<text x="39.9" y="102.1">VCC</text>
<text x="42.9" y="103.4">PCIT/T L/OSC1</text>
<text x="42.9" y="104.7">PCIT/T L/OSC2</text>
<text x="43" y="105" transform="rotate(-90 43 105)">(</text>
<text x="43" y="103.6" transform="rotate(-90 43 103.6)">(</text>
<text x="44.5" y="103.4">N 6X A1T</text>
<text x="44.5" y="104.7">N 7X A2T</text>
<text x="54.2" y="105" transform="rotate(-90 54.2 105)">)</text>
<text x="54.2" y="103.6" transform="rotate(-90 54.2 103.6)">)</text>
<text x="57.7" y="107.8" transform="rotate(-90 57.7 107.8)">O0/</text>
<text x="57.7" y="104.9" transform="rotate(-90 57.7 104.9)">T</text>
<text x="58" y="102.7" transform="rotate(180 58 102.7)">)</text>
<text x="59.1" y="107.8" transform="rotate(-90 59.1 107.8)">O0/N</text>
<text x="59.1" y="104.9" transform="rotate(-90 59.1 104.9)">A0</text>
<text x="60.4" y="107.8" transform="rotate(-90 60.4 107.8)">A1</text>
<text x="60.6" y="104.6" transform="rotate(180 60.6 104.6)">)</text>
<text x="61.7" y="105.5" transform="rotate(-90 61.7 105.5)">I</text>
<text x="61.9" y="102.3" transform="rotate(180 61.9 102.3)">)</text>
<text x="63.3" y="104.7" transform="rotate(180 63.3 104.7)">)</text>
<text x="64.6" y="103.2" transform="rotate(180 64.6 103.2)">)</text>
<text x="65.6" y="106" transform="rotate(-90 65.6 106)">/</text>
<text x="67.2" y="104.9" transform="rotate(180 67.2 104.9)">)</text>
<text x="69" y="104.7">PB5</text>
<text x="72" y="104.7">PCIT/CK</text>
<text x="72.2" y="105" transform="rotate(-90 72.2 105)">(</text>
<text x="73.7" y="104.7">N 5S</text>
<text x="76.1" y="103.4">AVCC</text>
<text x="76.2" y="102.1">ADC6</text>
<text x="78.8" y="105" transform="rotate(-90 78.8 105)">)</text>
<text x="80.7" y="102.7">18</text>
<text x="80.7" y="104">17</text>
<text x="57.7" y="111.4" transform="rotate(-90 57.7 111.4)">CT1 CB1</text>
<text x="57.7" y="110.4" transform="rotate(-90 57.7 110.4)">N2/</text>
<text x="58" y="111.9" transform="rotate(180 58 111.9)">(</text>
<text x="59.1" y="111.4" transform="rotate(-90 59.1 111.4)">CT2CAI</text>
<text x="59.1" y="110.4" transform="rotate(-90 59.1 110.4)">N2/</text>
<text x="59.3" y="111.9" transform="rotate(180 59.3 111.9)">(</text>
<text x="60.4" y="111.4" transform="rotate(-90 60.4 111.4)">CT3I</text>
<text x="60.4" y="110.4" transform="rotate(-90 60.4 110.4)">N2/N</text>
<text x="60.6" y="111.9" transform="rotate(180 60.6 111.9)">(</text>
<text x="61.7" y="111.5" transform="rotate(-90 61.7 111.5)">CT/ K/P</text>
<text x="61.7" y="110.5" transform="rotate(-90 61.7 110.5)">N0L</text>
<text x="61.7" y="108.4" transform="rotate(-90 61.7 108.4)">C OC1</text>
<text x="61.9" y="112" transform="rotate(180 61.9 112)">(</text>
<text x="63" y="111.5" transform="rotate(-90 63 111.5)">CT/</text>
<text x="63" y="110.5" transform="rotate(-90 63 110.5)">N1 CA</text>
<text x="63" y="108.4" transform="rotate(-90 63 108.4)">O1</text>
<text x="63.3" y="112" transform="rotate(180 63.3 112)">(</text>
<text x="64.3" y="111.5" transform="rotate(-90 64.3 111.5)">CT/ /</text>
<text x="64.3" y="110.5" transform="rotate(-90 64.3 110.5)">N2SCB</text>
<text x="64.3" y="108.4" transform="rotate(-90 64.3 108.4)">SO1</text>
<text x="64.6" y="112" transform="rotate(180 64.6 112)">(</text>
<text x="65.6" y="111.5" transform="rotate(-90 65.6 111.5)">CT/</text>
<text x="65.6" y="110.5" transform="rotate(-90 65.6 110.5)">N3OICA</text>
<text x="65.6" y="108.4" transform="rotate(-90 65.6 108.4)">MSO2</text>
<text x="65.9" y="112" transform="rotate(180 65.9 112)">(</text>
<text x="66.9" y="111.5" transform="rotate(-90 66.9 111.5)">CT/S</text>
<text x="66.9" y="110.5" transform="rotate(-90 66.9 110.5)">N4I</text>
<text x="66.9" y="108.4" transform="rotate(-90 66.9 108.4)">MO</text>
<text x="67.2" y="112" transform="rotate(180 67.2 112)">(</text>
<text x="106.9" y="113.2">6</text>
<text x="109.5" y="113.9">MOSI PDI</text>
<text x="9.8" y="119.1">G</text>
<text x="9.8" y="116.5">R</text>
<text x="12.5" y="115.8">1</text>
<text x="12.5" y="118.4">2</text>
<text x="39.4" y="119.1">1</text>
<text x="43.3" y="119.1">2</text>
<text x="57.1" y="117.7" transform="rotate(-90 57.1 117.7)">9</text>
<text x="57.7" y="115.1" transform="rotate(-90 57.7 115.1)">P5 PI</text>
<text x="57.7" y="114.5" transform="rotate(-90 57.7 114.5)">D</text>
<text x="58.4" y="118.2" transform="rotate(-90 58.4 118.2)">1</text>
<text x="58.4" y="117.7" transform="rotate(-90 58.4 117.7)">0</text>
<text x="59.1" y="115.1" transform="rotate(-90 59.1 115.1)">P6 PI</text>
<text x="59.1" y="114.5" transform="rotate(-90 59.1 114.5)">D</text>
<text x="59.7" y="118.2" transform="rotate(-90 59.7 118.2)">1</text>
<text x="59.7" y="117.7" transform="rotate(-90 59.7 117.7)">1</text>
<text x="60.4" y="115.1" transform="rotate(-90 60.4 115.1)">P7 PI</text>
<text x="60.4" y="114.5" transform="rotate(-90 60.4 114.5)">D</text>
<text x="61" y="118.2" transform="rotate(-90 61 118.2)">1</text>
<text x="61" y="117.7" transform="rotate(-90 61 117.7)">2</text>
<text x="61.7" y="115.1" transform="rotate(-90 61.7 115.1)">P0 PI</text>
<text x="61.7" y="114.5" transform="rotate(-90 61.7 114.5)">B</text>
<text x="62.4" y="118.2" transform="rotate(-90 62.4 118.2)">1</text>
<text x="62.4" y="117.7" transform="rotate(-90 62.4 117.7)">3</text>
<text x="63" y="115.1" transform="rotate(-90 63 115.1)">P1 PI</text>
<text x="63" y="114.5" transform="rotate(-90 63 114.5)">B</text>
<text x="63.7" y="118.2" transform="rotate(-90 63.7 118.2)">1</text>
<text x="63.7" y="117.7" transform="rotate(-90 63.7 117.7)">4</text>
<text x="64.3" y="115.1" transform="rotate(-90 64.3 115.1)">P2 PI</text>
<text x="64.3" y="114.5" transform="rotate(-90 64.3 114.5)">B</text>
<text x="65" y="118.2" transform="rotate(-90 65 118.2)">1</text>
<text x="65" y="117.7" transform="rotate(-90 65 117.7)">5</text>
<text x="65.6" y="115.1" transform="rotate(-90 65.6 115.1)">P3 PI</text>
<text x="65.6" y="114.5" transform="rotate(-90 65.6 114.5)">B</text>
<text x="66.3" y="118.2" transform="rotate(-90 66.3 118.2)">1</text>
<text x="66.3" y="117.7" transform="rotate(-90 66.3 117.7)">6</text>
<text x="66.9" y="115.1" transform="rotate(-90 66.9 115.1)">P4 PI</text>
<text x="66.9" y="114.5" transform="rotate(-90 66.9 114.5)">B</text>
<text x="106.9" y="118.4">4</text>
<text x="106.9" y="115.8">5</text>
<text x="109.5" y="119.1">SCK</text>
<text x="109.5" y="116.5">MIO</text>
<text x="110.5" y="116.5">S</text>
<text x="113.1" y="116.5">PDO</text>
<text x="113.2" y="116.8" transform="rotate(-90 113.2 116.8)">(</text>
<text x="113.2" y="114.1" transform="rotate(-90 113.2 114.1)">(</text>
<text x="115.8" y="114.1" transform="rotate(-90 115.8 114.1)">)</text>
<text x="116.3" y="116.8" transform="rotate(-90 116.3 116.8)">)</text>
<text x="8.3" y="124.3">GND</text>
<text x="9.9" y="121.7">B</text>
<text x="12.5" y="123.7">4</text>
<text x="12.5" y="121.1">3</text>
<text x="106.9" y="121.1">3</text>
<text x="106.9" y="123.7">2</text>
<text x="109.5" y="124.3">Vc</text>
<text x="109.5" y="121.7">Rest</text>
<text x="110.6" y="124.3">c</text>
<text x="111.2" y="121.7">e</text>
<text x="9" y="127">SW</text>
<text x="9.9" y="129.6">A</text>
<text x="12.5" y="126.3">5</text>
<text x="12.5" y="128.9">6</text>
<text x="12.5" y="131.6">7</text>
<text x="106.9" y="126.3">1</text>
<text x="109.5" y="127">GND</text>
<text x="8.3" y="134.8">GND</text>
<text x="9.9" y="132.2">B</text>
<text x="12.5" y="134.2">8</text>
<text x="18.2" y="140.1">SW</text>
<text x="19.1" y="142.7">A</text>
<text x="21.7" y="139.4">1</text>
<text x="21.7" y="142">2</text>
<text x="17.9" y="148">Gnd</text>
<text x="19.1" y="145.3">B</text>
<text x="21.7" y="147.3">4</text>
<text x="21.7" y="144.7">3</text>
<text x="20.5" y="159.8">1</text>
<text x="20.5" y="157.1">2</text>
<text x="23" y="159.1">1</text>
<text x="23" y="156.5">2</text>
<text x="50.5" y="156.5">1</text>
<text x="50.5" y="159.1">2</text>
<text x="50.5" y="161.7">3</text>
<text x="53" y="157.1">DI</text>
<text x="53" y="159.8">CI</text>
<text x="60.2" y="159.8">CO</text>
<text x="60.2" y="157.1">DO</text>
<text x="63.7" y="161.7">4</text>
<text x="63.7" y="159.1">5</text>
<text x="63.7" y="156.5">6</text>
<text x="74.2" y="156.5">1</text>
<text x="74.2" y="159.1">2</text>
<text x="74.2" y="161.7">3</text>
<text x="76.7" y="157.1">DI</text>
<text x="76.7" y="159.8">CI</text>
<text x="83.9" y="159.8">CO</text>
<text x="83.9" y="157.1">DO</text>
<text x="87.3" y="161.7">4</text>
<text x="87.3" y="159.1">5</text>
<text x="87.3" y="156.5">6</text>
<text x="97.7" y="156.5">1</text>
<text x="97.7" y="159.1">2</text>
<text x="97.7" y="161.7">3</text>
<text x="100.3" y="157.1">DI</text>
<text x="100.3" y="159.8">CI</text>
<text x="107.4" y="159.8">CO</text>
<text x="107.4" y="157.1">DO</text>
<text x="110.9" y="161.7">4</text>
<text x="110.9" y="159.1">5</text>
<text x="110.9" y="156.5">6</text>
<text x="121.4" y="156.5">1</text>
<text x="121.4" y="159.1">2</text>
<text x="121.4" y="161.7">3</text>
<text x="123.9" y="157.1">DI</text>
<text x="123.9" y="159.8">CI</text>
<text x="131.1" y="159.8">CO</text>
<text x="131.1" y="157.1">DO</text>
<text x="134.5" y="161.7">4</text>
<text x="134.5" y="159.1">5</text>
<text x="134.5" y="156.5">6</text>
<text x="145" y="156.5">1</text>
<text x="145" y="159.1">2</text>
<text x="145" y="161.7">3</text>
<text x="147.5" y="157.1">DI</text>
<text x="147.5" y="159.8">CI</text>
<text x="154.7" y="159.8">CO</text>
<text x="154.7" y="157.1">DO</text>
<text x="158.2" y="161.7">4</text>
<text x="158.2" y="159.1">5</text>
<text x="158.2" y="156.5">6</text>
<text x="168.6" y="156.5">1</text>
<text x="168.6" y="159.1">2</text>
<text x="168.6" y="161.7">3</text>
<text x="171.1" y="157.1">DI</text>
<text x="171.1" y="159.8">CI</text>
<text x="178.3" y="159.8">CO</text>
<text x="178.3" y="157.1">DO</text>
<text x="181.7" y="161.7">4</text>
<text x="181.7" y="159.1">5</text>
<text x="181.7" y="156.5">6</text>
<text x="192.2" y="156.5">1</text>
<text x="192.2" y="159.1">2</text>
<text x="192.2" y="161.7">3</text>
<text x="194.7" y="157.1">DI</text>
<text x="194.7" y="159.8">CI</text>
<text x="201.9" y="159.8">CO</text>
<text x="201.9" y="157.1">DO</text>
<text x="205.4" y="161.7">4</text>
<text x="205.4" y="159.1">5</text>
<text x="205.4" y="156.5">6</text>
<text x="215.8" y="156.5">1</text>
<text x="215.8" y="159.1">2</text>
<text x="215.8" y="161.7">3</text>
<text x="218.4" y="157.1">DI</text>
<text x="218.4" y="159.8">CI</text>
<text x="225.5" y="159.8">CO</text>
<text x="225.5" y="157.1">DO</text>
<text x="229" y="161.7">4</text>
<text x="229" y="159.1">5</text>
<text x="229" y="156.5">6</text>
<text x="239.4" y="156.5">1</text>
<text x="239.4" y="159.1">2</text>
<text x="239.4" y="161.7">3</text>
<text x="242" y="157.1">DI</text>
<text x="242" y="159.8">CI</text>
<text x="249.1" y="159.8">CO</text>
<text x="249.1" y="157.1">DO</text>
<text x="252.6" y="161.7">4</text>
<text x="252.6" y="159.1">5</text>
<text x="252.6" y="156.5">6</text>
<text x="263.1" y="156.5">1</text>
<text x="263.1" y="159.1">2</text>
<text x="263.1" y="161.7">3</text>
<text x="265.6" y="157.1">DI</text>
<text x="265.6" y="159.8">CI</text>
<text x="272.8" y="159.8">CO</text>
<text x="272.8" y="157.1">DO</text>
<text x="276.2" y="161.7">4</text>
<text x="276.2" y="159.1">5</text>
<text x="276.2" y="156.5">6</text>
<text x="281.4" y="159.1">1</text>
<text x="281.4" y="156.5">2</text>
<text x="283.9" y="159.8">1</text>
<text x="283.9" y="157.1">2</text>
<text x="53" y="162.4">GND</text>
<text x="60.1" y="162.4">Vc</text>
<text x="61.2" y="162.4">c</text>
<text x="76.7" y="162.4">GND</text>
<text x="83.7" y="162.4">Vcc</text>
<text x="100.3" y="162.4">GND</text>
<text x="107.3" y="162.4">Vc</text>
<text x="108.4" y="162.4">c</text>
<text x="123.9" y="162.4">GND</text>
<text x="130.9" y="162.4">Vc</text>
<text x="132" y="162.4">c</text>
<text x="147.5" y="162.4">GND</text>
<text x="154.5" y="162.4">Vc</text>
<text x="155.7" y="162.4">c</text>
<text x="171.1" y="162.4">GND</text>
<text x="178.1" y="162.4">Vc</text>
<text x="179.3" y="162.4">c</text>
<text x="194.7" y="162.4">GND</text>
<text x="201.8" y="162.4">Vc</text>
<text x="202.9" y="162.4">c</text>
<text x="218.4" y="162.4">GND</text>
<text x="225.3" y="162.4">Vc</text>
<text x="226.5" y="162.4">c</text>
<text x="242" y="162.4">GND</text>
<text x="249" y="162.4">Vc</text>
<text x="250.1" y="162.4">c</text>
<text x="265.6" y="162.4">GND</text>
<text x="272.6" y="162.4">Vc</text>
<text x="273.7" y="162.4">c</text>
</g>
</svg>
